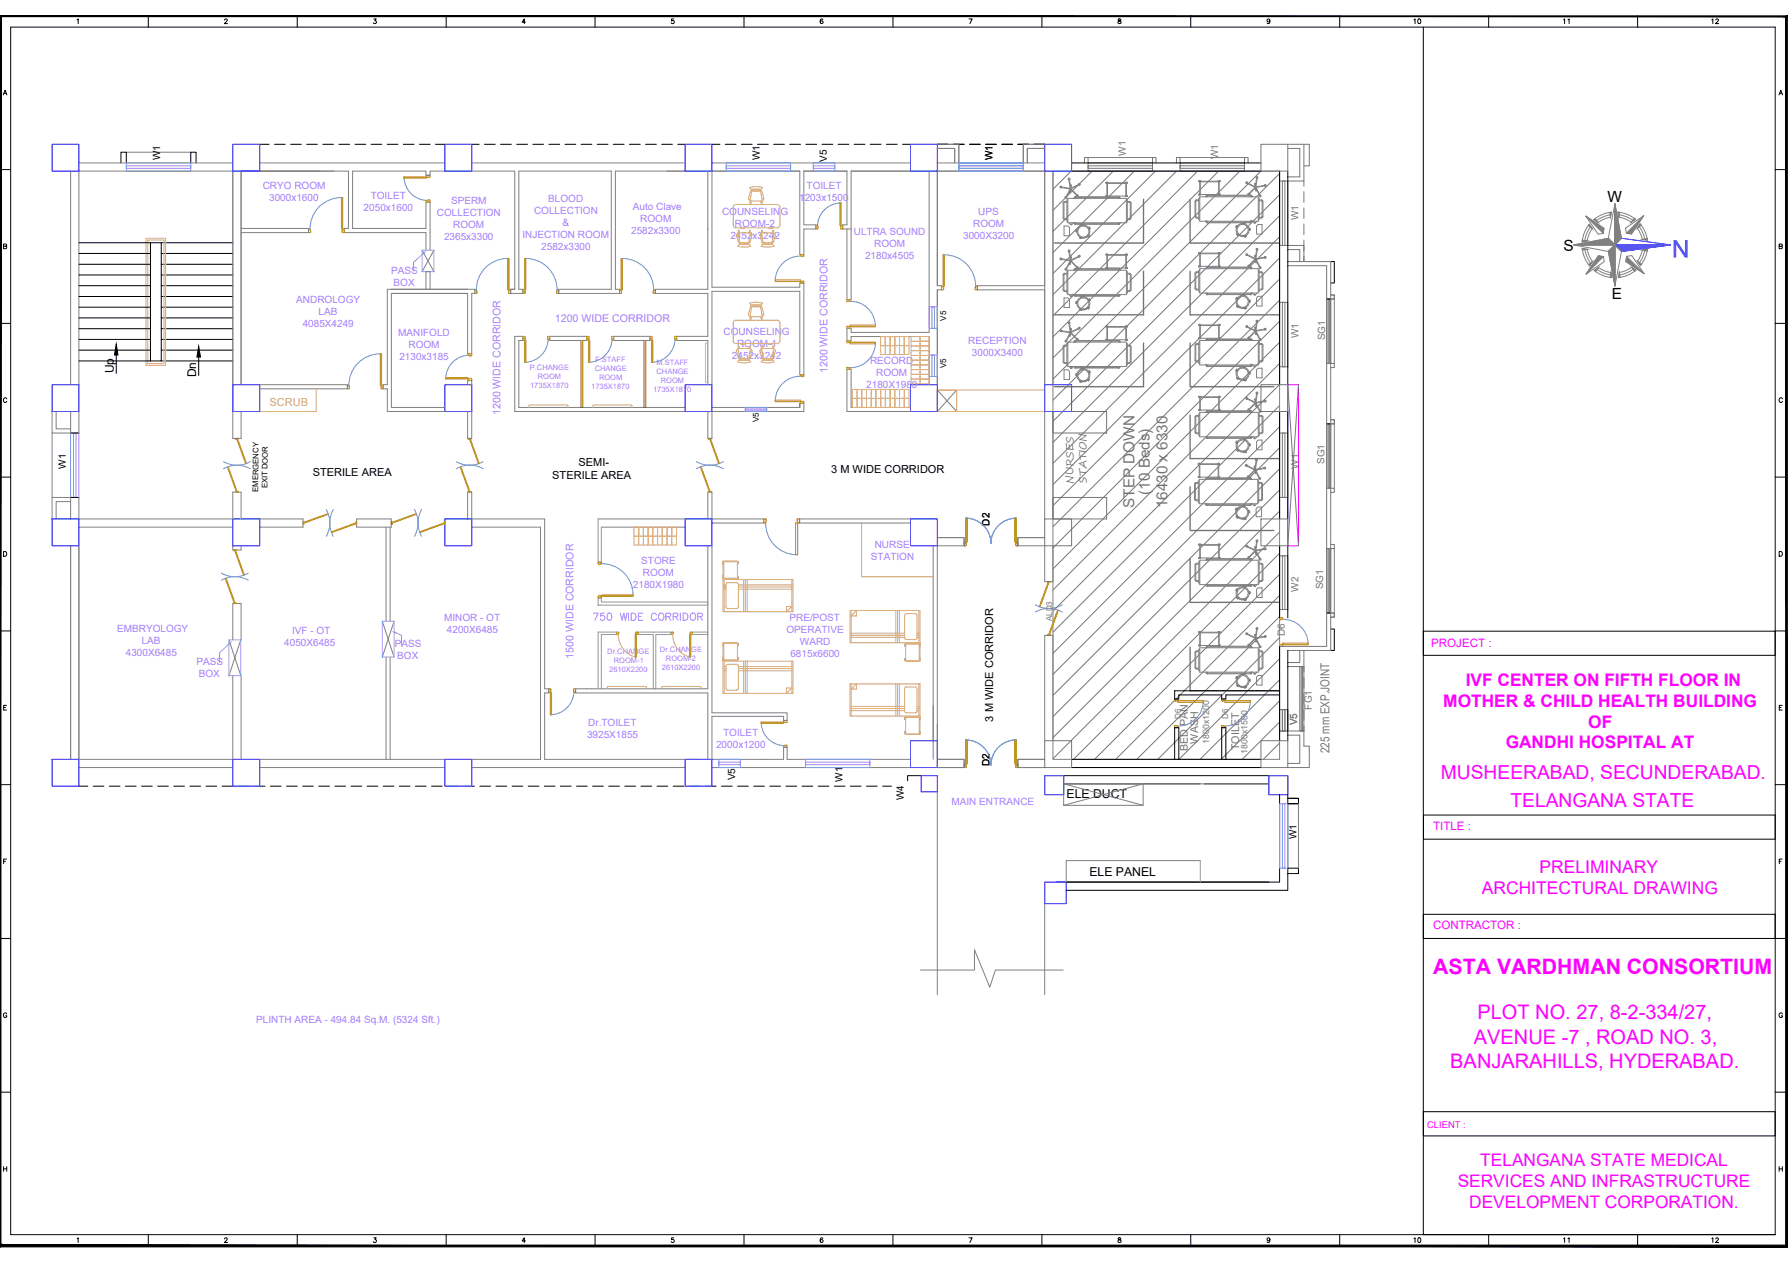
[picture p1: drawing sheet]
<svg xmlns="http://www.w3.org/2000/svg" width="841mm" height="594mm" viewBox="0 0 841 594" stroke-linecap="round" stroke-linejoin="round" font-family="sans-serif">
<!-- layer: WALL -->
<g fill="none" stroke="#808080" stroke-width=".47">
<path d="M37 77h73M122 77h87M222 77h100M335 77h93M441 70h8v7M441 68h10v9M441 77h50M491 70h-8v7M491 68h-10v9M33 80v101M157 80h-47v126h3v-12M333 80v56h-25v2h25v20h-15v2h15v21"/>
<path d="M335 80v55h41v-2h2v43h-2v-39h-41v44M400 80h91v101v-45h-31v-2h31v-54h-50v54h2v2h-2v45M400 80h28M400 80v61h-2v-33M437 80v76h-37v-2h-2v6h2v-2h37v23M495 80h107v277h-107zM495 80v101M113 107h32v2h-32M200 118v-9h-38v-2h2v-27h-51v101M333 108h.1M400 108h-4v-2h2v-26h-20v26h6v2h-6v12h-2v-40h-87v56h2v2h-28v-2h25v-56h-44v56h2v2h-6v-2h2v-56h-40v2h-2v-2h-34v27h34v-12h2v23M200 136v-8h2v8"/>
<path d="M220 179h2v2h-2zM273 160h-14v-2h17v2h-2M303 160h-14v-2h17v2h-2M24 194v10h9v-10M26 194v8h7M37 181v-101h73v101M37 194v10M111 194h4M122 181h41v2h-41M209 192h-25v-54h36v28h2v-28h1v-2h-41v45h-2v2h2v11h40v12h-2v-12M322 192h-78v-32h2v-2h-4v36h80M335 192h41"/>
<path d="M376 192v-2v2M376 190h2v4h-43v12h-2v-12M428 192h-28v-18h-2v20h30M491 194v50M495 194v50M24 204v30M33 236h-7v8M37 234v10h73v-13h3v13M24 244v-10h9v10M33 257v100M37 257v100h73v-39M37 248h73"/>
<path d="M110 257v2h3v-2M122 244h21v4h-21zM168 244h16v4h-16zM182 248v44M184 248v44M220 244v-13h2v13h34v80h2v2h-2v31h66M222 248h32v109h-32M281 244h41M283 248h39M333 244v-13h2v13h24v2h-24M333 257v67h-62v2h62v31M335 257v78h35v4h-1v-2h-34v20h34v-5h1v5h58"/>
<path d="M428 244h-52v2h52M439 257v100M441 253h13v4h-13v104h13v-4h-13M491 253h-12v4h12v17h4v-17M110 301v-17h3v17M113 318v39M182 309v48M184 309v48M122 357h87M324 357h4M491 348v-49h4v49M491 357h-12v4h12"/>
<path d="M37 361h73M122 361h87M222 361h100M335 361h93M441 372v96M500 369h97M491 415v53M565 405h-63v10M433 456h25v-9l8 17 2-8h32"/>
</g>
<!-- layer: D.F -->
<g fill="none" stroke="#767676" stroke-width=".47">
<path d="M510 77v-3h2v3M512 78h30v1h-30zM512 77h30v3h-30zM542 77v-3h2v3M553 77v-3h2v3M555 78h30v1h-30zM555 77h30v3h-30zM585 77v-3h2v3M593 68h13v12h-13zM606 70h5v13h-5M606 68h10v10h-3M613 68v20"/>
<path d="M504 80l-9 9M514 80l-19 19M524 80l-29 29M534 80l-39 39M538 94v20M543 80l-48 49M553 80l-58 59M560 94v20v1l1-1v1v-1l1 1v-1l1 1v-1v1l1-1v1l1-1v1v-1l1 1v-1l1 1v-1v1l1-1v1l1-1v1v-1l1 1v-1l1 1v-1v1l1-1v1l1-1v1l1-1v1v-1l1 1v-1l1 1v-1v1l1-1v1l1-1v1v-1l1 1v-1l1 1v-1v1l1-1v1l1-1v1v-1l1 1v-1l1 1v-1v1l1-1v1l1-1v1v-1l1 1v-1l1 1v-1v1l1-1v1l1-1v1v-1l1 1v-1l1 1v-1l1 1v-1v1l1-1v1l1-1v1v-1l1 1v-1l1 1v-1v1l1-1v1l4-1M563 80l-68 69M573 80l-78 78M583 80l-88 88M593 80l-98 98"/>
<path d="M602 85h4v30h-4zM602 82l-107 106M602 92l-107 106M603 85h1v30h-1zM606 85h7M613 90v5M613 98v5M496 114h42M560 114h.1M602 101l-107 107M602 111l-107 107M606 117h5v6"/>
<path d="M606 115h7M613 105v5M613 113v10M538 127v21M560 127v19a1 1 0 0 0 0 2 1 1 0 0 0 1 0h41M602 121l-107 107M602 131l-107 107M606 125h18v179h-22M606 123h20v183h-20M626 139h2v2h-2M496 148h42M560 148h.1"/>
<path d="M602 142h4v31h-4zM602 141l-107 107M602 151l-107 107M603 142h1v31h-1zM624 141h2v30h-2zM625 141v30zM538 161v21M560 161v21M602 161l-107 107M602 171l-107 107M626 171h2v2h-2M495 194h26v10h-26z"/>
<path d="M496 182h42M560 195v19a1 1 0 0 0 0 2 1 1 0 0 0 1 0h41M560 182h39M593 181h13v13h-13zM602 181l-107 106M602 191l-107 106M606 181l5 76M611 181l-5 76M624 199h2v31h-2zM625 199v31zM626 197h2v2h-2M560 216h.1"/>
<path d="M602 204h4v30h-4zM602 201l-107 106M602 211l-107 106M603 204h1v30h-1zM495 234h26v10h-26zM560 229v21M602 221l-107 106M602 230l-107 107M626 230h2v2h-2M491 244h13v13h-13zM560 250h39M593 244h13v13h-13z"/>
<path d="M602 240l-107 107M602 250l-107 107M624 258h2v30h-2zM625 258v30zM626 256h2v2h-2M560 263v19a1 1 0 0 0 0 1 1 1 0 0 0 1 0h41M602 261h4v26h-4zM602 260l-97 97M602 270l-87 87M603 261h1v26h-1zM560 283v1M602 280l-77 77"/>
<path d="M602 290l-67 67M602 300l-57 57M626 288h2v2h-2M560 304v20v1h1h1h1h1h1h1h1h1h1h1h1h1h1h1h1h1h1h1h1h1h1h1h1h1h1h1h1h1h1h1h1h1h1h1h1h1h1h1h4M602 310l-47 47M602 320l-38 37M606 314h7M611 314h2v30h-2zM611 306v6h-5M612 314h1v30h-1zM613 306v10M613 319v5"/>
<path d="M560 325h.1M602 334h4v10h-4zM602 330l-28 27M602 340l-18 17M603 334h1v10h-1zM613 326v5M613 334v5M491 348h13v13h-13zM593 348h13v13h-13zM602 350l-8 7M606 346h5v13h-5M606 344h7"/>
<path d="M613 341v10h3v10h-10M491 365h9v9h-9zM597 365h9v9h-9z"/>
</g>
<!-- layer: DOOR -->
<g fill="none" stroke="#b88a00" stroke-width=".47">
<path d="M161 93v15zM190 83h11v1h-11zM201 94h1v1h-1zM201 82h1v1h-1zM202 83h.1M395 95h1v11h-1zM145 108h1v1h-1zM161 109h.1M161 108h1v1h-1zM385 107l-1 1v-2l1 1M385 107h.1M395 107h.1"/>
<path d="M396 106v2h-1zM444 120v15zM224 138h-1v-2h1v2M224 138h.1M239 122v14zM239 138h.1M239 136h1v2h-1zM246 136h1v2h-1zM247 122v14zM247 138h.1M262 138h.1M262 136h1v2h-1z"/>
<path d="M291 136h1v2h-1zM292 122h1v14h-1zM292 138h.1M307 138h.1M307 136h1v2h-1zM365 132h12h-12zM378 120h-1h1M378 132h-1v1h1v-1M443 135h1v1h-1zM444 136h.1M459 135h1v1h-1zM246 158h1v2h-1z"/>
<path d="M247 160v10zM247 158h.1M258 158h.1M258 158h1v2h-1zM276 158h1v2h-1zM277 160v10zM277 158h.1M288 158h.1M288 158h1v2h-1zM306 158h1l-1 2zM306 160h1v10h-1zM307 158h.1"/>
<path d="M317 158h.1M317 158h1v2zM398 142v-1h2v1h-1M398 154h.1M399 154h1h-2M400 153h12v1h-12zM179 166v15zM210 178h10h-10zM220 166h2v1h-2zM220 178h2v1h-2zM222 167h.1M222 178h.1"/>
<path d="M378 177h.1M378 177v-1h-1v1h1M398 161v-1h2v1h-1M398 161h.1M399 173h1v1h-2v-1M400 161h12v1h-12zM163 181h1v2h-1zM164 183h.1M179 183h.1M179 181h1v2h-1zM365 188h12v1h-12zM378 189h-1v1h1v-1"/>
<path d="M107 220l4 11-4-11M111 206l1 1zM112 209l3 7M113 209h-1M116 218l-4-12 4 12M217 220l4 11-5-11M220 206l2 1zM222 209l2 7M225 216h-1M225 218l-4-12 4 12M330 220l4 11-5-11M333 206l2 1z"/>
<path d="M335 209l2 7M338 216h-1M338 218l-4-12 4 12M108 222l2 7M108 222h.1M111 229h-1M111 231h1zM217 222l3 7M218 222h-1M220 229h.1M220 231h2zM330 222l3 7"/>
<path d="M331 222h-1M333 229h.1M333 231h2zM110 259h1zM143 245v2zM152 242v1M152 243l-7 2M154 242l-11 4 11-4M156 250l11-4-11 5M158 249v1M165 247h.1M167 245l1 2z"/>
<path d="M184 245v2zM194 242v1M194 243l-7 2M196 242l-12 4 12-4M197 250l12-4-12 5M207 247h.1M207 247l-7 2M209 245v2zM360 244h.1M360 244h-1v2h1v-2M374 246h1v15h-1zM375 244h.1"/>
<path d="M375 244h1v2h-1v-2M454 255v2zM454 244h1v11h-1zM477 244h1v11h-1zM478 256h.1M478 255h1v2l-1-1zM106 272l4 12-4-12M107 274l2 7M107 274h.1M111 261l3 7M112 261h-1M114 268h.1"/>
<path d="M115 270l-4-11 4 12M281 264h2v1h-1zM282 265h.1M283 280h15h-15zM492 276h1M492 276l-2 7M493 274h1zM110 284h1zM281 280h2v1h-2zM282 280h.1M290 297h1v1h-1zM299 298v11z"/>
<path d="M299 298l1-1v1h-1M316 297h1l-1 1zM324 298h1v11h-1zM325 297h1v1h-1zM489 285l4-11-4 12M490 283h.1M493 298l1 1zM497 289h.1M497 289l-3 7M497 287l-3 12 4-12M602 291h.1M602 291h1h-1"/>
<path d="M602 303h.1M602 303h1v1h-1zM603 303h12h-12zM258 324h1v2h-1zM259 326v10zM270 324h.1M270 324h1v2h-1zM358 340h11h-11zM369 339h1v1h-1zM553 330v-1h1v1h-1M553 330h.1M554 330h12h-12z"/>
<path d="M575 330h.1M575 330v-1h1v1h-1M576 330h12h-12zM369 351h1v1h-1zM370 351h.1M454 359v2zM454 348h1v11h-1zM477 348h1v11h-1zM478 359h1v2h-1zM553 342h.1M553 341h.1M553 341l1 1h-1"/>
<path d="M575 341h.1M575 341l1 1h-1M478 361h.1"/>
</g>
<g fill="none" stroke="#5ca1b8" stroke-width=".47">
<path d="M161 93a15 15 0 0 0-15 15M190 83a11 11 0 0 0 11 11M396 95a11 11 0 0 0-12 12M444 120a15 15 0 0 1 15 15M239 122a15 15 0 0 0-15 15M247 122a15 15 0 0 1 15 15M293 122a15 15 0 0 1 14 15M377 120a12 12 0 0 0-12 12M258 159a11 11 0 0 1-11 11M288 159a11 11 0 0 1-11 11M318 159a11 11 0 0 1-12 11M400 142a12 12 0 0 1 12 11"/>
<path d="M179 166a15 15 0 0 0-15 16M221 167a11 11 0 0 0-11 11M377 177a12 12 0 0 0-12 11M412 162a12 12 0 0 1-12 11M105 217a13 13 0 0 0 13 0M215 217a13 13 0 0 0 12 0M328 217a13 13 0 0 0 12 0M105 221a13 13 0 0 1 13 0M153 240a13 13 0 0 1 0 12M157 240a13 13 0 0 0 0 12M195 240a13 13 0 0 1 0 12M198 240a13 13 0 0 0 0 12"/>
<path d="M215 220a13 13 0 0 1 12 0M328 220a13 13 0 0 1 12 0M360 246a15 15 0 0 0 14 15M454 244a12 12 0 0 1 12 12 12 12 0 0 1 12-12M104 270a13 13 0 0 0 13 0M104 273a13 13 0 0 1 13 0M282 265a15 15 0 0 1 16 15M487 288a13 13 0 0 1 13 0M487 284a13 13 0 0 0 13 0M603 291a12 12 0 0 1 12 12M270 325a11 11 0 0 1-11 11M358 340a11 11 0 0 0 11 11"/>
<path d="M566 330a12 12 0 0 1-12 11M588 330a12 12 0 0 1-12 11M454 348a12 12 0 0 1 12 12 12 12 0 0 1 12-12"/>
</g>
<!-- layer: TITLE -->
<g fill="none" stroke="#808080" stroke-width=".47">
<path d="M760 96v19v-19M761 100l4 1 4 2-2 2-6-3zM740 115h20l-3 3 3-3zM745 117l1 4 2 3M746 102l8 5v3h-2zM748 105l-3 4-1 5 3-1 2-6-1-1M748 107l-2 3-1 3M756 112l4 3-4-3M756 112l-16 3 17 3 3 17 3-17M757 101l-3 1-3 2M757 102l1-2-4 1-4 2M758 102l-6 3-2-2"/>
<path d="M762 101l3 1 3 2M763 112l-3-16-4 16M763 112l-3 3v20v-20l3 3-3-3zM765 107l8-6-6 9h-2zM771 107l3 6M771 105l3 3 1 5M772 105l-2 2 2 6h3M774 117l-3 7M775 117l-2 1-3 5M775 117l-1 5-2 3-2-2M748 125l1-2-2-6h-3l1 4 3 4M750 127l4 3 4 1v-3"/>
<path d="M751 127l3 1 4 1M752 120l2 1 1 2-9 6zM752 126l6 2M752 126l-2 1M762 128l5-2 2 1-3 2-5 2zM765 121l2-1 6 9-8-6zM768 127l-3 1-3 1"/>
</g>
<g fill="#808080" stroke="#808080" stroke-width=".47">
<path d="M760 96l3 16-3 3z"/>
<path d="M757 118l3-3v20z"/>
<path d="M767 126l2 1v1z"/>
<path d="M765 121l8 8-8-6z"/>
<path d="M770 123l2 1v1z"/>
<path d="M762 128v2l-1 1z"/>
<path d="M758 128v3l-1-1z"/>
<path d="M747 124l2-1-1 2z"/>
<path d="M750 127l2-1-1 2z"/>
<path d="M752 120l2 1-8 8z"/>
<path d="M740 115l16-3 4 3z"/>
<path d="M744 117h3l-3 1z"/>
<path d="M744 113h3l-3 1z"/>
<path d="M773 101l-6 9h-2z"/>
<path d="M769 103l-2 2z"/>
<path d="M772 105v1l-2 1z"/>
<path d="M761 100h1l-1 2z"/>
<path d="M746 102l8 5v3z"/>
<path d="M757 100h1l-1 2z"/>
<path d="M748 106l1 1-2-1z"/>
<path d="M750 103l2 2z"/>
<path d="M772 113l3-1v1z"/>
<path d="M773 118l2-1v1z"/>
</g>
<path d="M763 112l23 3-23 3" fill="none" stroke="#00f" stroke-width=".47"/>
<path d="M760 115h26l-23 3z" fill="#00f" stroke="#00f" stroke-width=".47"/>
<!-- layer: Staircase -->
<path d="M441 183l9 11M450 183l-9 11" fill="none" stroke="#808080" stroke-width=".47"/>
<!-- layer: FUR -->
<path d="M441 183h9v11h-9zM441 183h50v11h-50z" fill="none" stroke="#ff9f7f" stroke-width=".47"/>
<!-- layer: Bed -->
<g fill="none" stroke="#808080" stroke-width=".47">
<path d="M499 88h.1M499 88l4 1-2 4M500 96v7h2M501 93h.1M501 92v1h1M502 95h-2M502 94v10M502 93h28v12h-28zM503 84v5l-4-1M503 84h.1M503 84l1 4M503 85v-1v1"/>
<path d="M503 90h.1M503 90l-2 3M503 91h.1M504 89l3 3M504 87h.1M504 87l-1 3M504 87l-1 4M505 93h.1M505 93h1M506 92l-1 1M506 93h.1M506 93h20z"/>
<path d="M507 92h-1M507 92h.1M507 87h1h-1M508 87l-4 2M508 87h.1M508 87l-4 2 3 3M520 92h1M520 86h1M520 92h1zM520 86h1h-1M521 86h9v6h-9zM521 86h.1"/>
<path d="M526 93h1M526 92l1 1M526 93h.1M527 93h.1M529 86h1M529 92h1M529 86h.1M530 92v-6h-9v6M530 86h.1M530 92h.1M530 94v10M530 95h2"/>
<path d="M532 96v7h-2M564 85h1M564 85h.1M564 92h1M564 94l-2 1v7h2M564 94h-2v8h1l1 1M564 91h.1M564 85h9v6h-9zM564 91v1M564 93v10M564 93h28v11h-28zM565 91v-5h8v5"/>
<path d="M565 91l-1 1M565 85h.1M567 93h.1M568 92l-1 1M568 92v1h-1M568 92h20M573 92h1M573 85h1M573 85h.1M573 91v1M573 91h1M573 91l1 1h-1"/>
<path d="M574 85h-1h1M586 86l4 2-3 3M586 86h.1M586 86l4 2M587 86h-1h1M587 91h.1M588 91l-1 1 1-1M588 93h.1M588 92v1M588 92l1 1M589 93h.1M590 86l1 4"/>
<path d="M590 86h.1M590 88l-3 3M590 87h.1M591 90h.1M591 89l2 3M591 89v1M591 84v-1v1M591 83h.1M591 83v4M591 83v5l4-1M592 93v10M592 94l2 1v7h-2"/>
<path d="M592 94h2v1v7l-2 1M593 92h.1M593 92v1l-1-1M595 87h1h-1M595 87l-4 1 2 4M595 87h.1M500 106h2l1 1v4h-3zM503 118v4h-4M503 118h.1M503 105l1 1 1-1M503 118l1 4M505 105h.1"/>
<path d="M505 105l1 1v-1M506 105h.1M506 105l20 1zM506 108v1M506 108h1M507 108l-1 1M508 112h1M508 106h1M509 105v1M509 105l-1 1M509 106h-1M512 111l-2 1h-2"/>
<path d="M512 107v1M512 111h.1M512 107l1 1M512 107h.1M512 111v1M513 108h-1M520 120h1M520 120h1h-1M521 120h9v6h-9zM521 120h.1M527 105h.1M527 105h-1v1l1-1"/>
<path d="M529 120h1M529 120h.1M530 120h.1M564 119h1M564 119h.1M564 119h9v6h-9zM565 119h.1M567 104h1v1zM567 104h.1M568 105h20M573 119h1M573 119h.1"/>
<path d="M574 119h-1M582 110v1M582 110l1 1M582 106l-1 1M582 106v1M582 106h.1M582 110l2 1h2M583 111h-1M585 105h1M585 111l1 1M586 111h.1M586 111h-1"/>
<path d="M586 111v1M586 120l4 2-3 3M586 120h.1M586 120l4 2M587 120h-1h1M588 107v1M588 107h.1M588 108h.1M588 104h.1M588 104v1M589 104l-1 1M589 104h.1"/>
<path d="M589 104l1 1 1-1M591 118v-1v1M591 106h1h2v4h-3zM591 117h.1M591 117v4M591 117v5l4-1M499 122h.1M499 122l4 1-2 4M500 129v7l1 1M500 129v7l2 1M501 137h1M501 127h.1"/>
<path d="M501 126v1l1-1M502 129h-2M502 128v10M502 127h28v12h-28zM503 139l1 1 1-1M503 124h.1M503 124l-2 3M504 123l3 3M504 121h.1M504 121l-1 3M505 127h.1M505 139h.1"/>
<path d="M505 127l1-1v1M505 139h1M506 127h.1M506 139h.1M506 126l20 1zM506 139h20zM507 126h.1M507 125v1h-1M507 121l1-1-1 1M508 121l-4 2 3 3M508 121h.1M508 121l-4 1"/>
<path d="M508 139l1 1M509 139v1M509 139h-1M509 140h-1M520 126h1M520 126h1zM527 127l-1-1v1h1M527 127h.1M527 139h.1M527 139h-1h1M529 126h1M530 126v-6h-9v6"/>
<path d="M530 126h.1M530 128v10M530 129h2M530 137h1M532 129v7l-2 1M532 129v7l-1 1M564 125h1M564 128l-2 1v7h2M564 128h-2v8h1h1M564 125h.1M564 127v10M564 126h28v12h-28z"/>
<path d="M565 125v-6h8v6M565 125h-1M567 138h1v1zM567 126h.1M567 138h.1M568 126h-1M568 126h20M568 139h20M573 125h1M573 125h.1M573 125h1h-1M582 140l-1 1"/>
<path d="M582 140v1M582 140h.1M585 139h1M587 125h.1M588 125h-1h1M588 126h.1M588 138h.1M588 138v1M588 126h1M589 126h.1M589 138l-1 1M589 138h.1"/>
<path d="M589 138l1 1 1-1M590 120l1 4M590 120h.1M590 122l-3 3M591 123v1M591 123l2 3M591 124h.1M591 123h.1M592 139h2v5h-3v-4zM592 127v10M592 128l2 1v7h-2M592 128h2v1v7h-2"/>
<path d="M593 126h.1M593 125v1h-1M595 121h1h-1M595 121l-4 1 2 4M595 121h.1M499 156h.1M499 156l4 1-2 3M500 140h2l1 1v4h-3zM503 152v4h-4M503 152h.1M503 152l1 3M503 152v-1v1"/>
<path d="M503 158h.1M503 157l-2 3M504 157l3 3M504 155h.1M504 155l-1 3M506 142v1M507 142l-1 1M507 159v1l-1-1M507 160h.1M507 154h1l-1 1M508 154l-4 2M508 154h.1"/>
<path d="M508 154l-4 2 3 4M508 146h1M508 145l1 1M512 145h.1M512 145h-2l-2 1M512 141v1M512 144v1M512 141h1M512 141h.1M513 141l-1 1M520 153h1M520 160h1z"/>
<path d="M520 160h1M520 153l1 1h-1M521 154h9v6h-9zM521 153v1M529 153h1M529 160h1M529 153v1M530 160v-6h-9v6M530 154h.1M530 160h.1M530 153v1M564 153h1"/>
<path d="M564 153h.1M564 159h1zM564 159h.1M564 153h9v6h-9zM565 159v-6h8v6M565 153h.1M568 159l-1 1M568 159v1h-1M568 159h20M573 159h1M573 153h1M573 153h.1"/>
<path d="M573 159h.1M573 159h1h-1M574 153h-1h1M582 144v1M582 144h1M582 144l2 1h2M583 144l-1 1M585 145h1M586 145h.1M586 145h-1M586 154l4 2-3 3M586 154h.1"/>
<path d="M586 154l4 1M587 154l-1-1 1 1M587 159h.1M588 141v1M588 159h-1h1M588 141h.1M588 142h.1M588 159v1M588 159l1 1M590 154l1 3M590 154h.1M590 156l-3 3"/>
<path d="M591 157h.1M591 157l2 3M591 151v1M591 151h.1M591 151v4M591 151v5l4-1-4 1 2 4M593 160h.1M593 159v1l-1-1M595 155h1h-1M500 174h2l1 1v3h-3zM501 160h.1M501 160v1l1-1"/>
<path d="M502 163h-2v7l2 1M502 162l-2 1v7v1h2M502 162v10M502 161h28v11h-28zM503 172l1 1 1-1M505 161h1M505 161h.1M505 172h.1M505 172l1 1v-1M506 160l-1 1M506 160v1M506 172h.1"/>
<path d="M506 160h.1M506 160h20zM506 173h20zM506 176v1M506 176h1M507 176l-1 1M508 179l1 1M508 179h1M508 173h1M509 173h.1M509 173h-1M509 173l-1 1"/>
<path d="M512 178l-2 1h-2M512 175h.1M512 178v1M512 174l1 1M512 174v1M513 175h-1M526 161h1M526 160h1M526 160v1M527 160v1M527 172v1M527 172h-1v1h1"/>
<path d="M527 172h.1M530 162v10M530 163h2v7l-2 1M530 162l2 1v7v1h-2M564 162h-2v7l2 1M564 162h-2v7l1 1h1M564 161v10M564 160h28v12h-28zM567 160h.1M567 172h1zM567 172h.1M568 172h20"/>
<path d="M582 178h.1M582 178h1M582 174h-1M582 174v1M582 174h.1M582 177l1 1M582 178l2 1 2-1M583 178h-1M585 173h1M585 172h1M585 179h1M586 178v1"/>
<path d="M586 178l-1 1M586 179h.1M588 175v1M588 175h.1M588 176h.1M588 160h.1M588 172h.1M589 172h-1M589 160h.1M589 172h.1M589 172l1 1 1-1M591 174l1-1h2v5h-3z"/>
<path d="M592 161v10M592 162h2v7l-2 1M592 162h2v8h-2M564 186h1M564 187h.1M564 193h1M564 196h-2v7l2 1M564 195l-2 1v7l1 1h1M564 186v1M564 193h.1M564 187h9v6h-9zM564 195v10"/>
<path d="M564 194h28v11h-28zM565 193v-6h8v6M565 193h-1M565 186v1M567 194h.1M568 193l-1 1M568 193v1h-1M568 193h20M573 193h1M573 186h1M573 186v1M573 193h.1"/>
<path d="M574 187h-1M574 193h-1M574 186l-1 1M586 187l4 2-3 4M586 187h.1M586 187l4 2M587 187h-1l1 1M587 193h.1M588 192l-1 1h1M588 194h.1M588 193v1M588 193l1 1"/>
<path d="M589 194h.1M590 188l1 3M590 188h.1M590 190l-3 3M591 191h.1M591 190l2 4M591 185v-1v1M591 185h.1M591 185v4M591 185v4h4M592 195v10M592 196h2v7l-2 1"/>
<path d="M592 195h2v1v8h-2M593 194h.1M593 193v1l-1-1M595 189h1h-1M595 189l-4 1 2 4M595 189h.1M564 218h1M564 218h.1M564 218h9v6h-9zM565 218h.1M567 205v1M568 206h.1"/>
<path d="M568 205l-1 1h1M568 206h20M573 218h1M573 218h.1M582 212h.1M582 212h1M582 207l-1 1M582 207v1M582 211l1 1M582 208h.1M582 212h2h2M583 212h-1"/>
<path d="M585 207h1M585 206h1M585 213h1M586 212h.1M586 212l-1 1M586 212v1M586 219l4 2M586 219h.1M586 219l4 2-3 3M586 213h.1M587 219h-1h1M588 209v1"/>
<path d="M588 209h.1M588 210h.1M588 205v1M588 206h1M588 206h.1M589 206h-1M589 205v1M589 205l1 1M590 219l1 4zM590 206h1M590 219h.1M590 220h.1"/>
<path d="M591 217v-1v1M591 217l-1 3M591 216h.1M591 216v5l4-1-4 1 2 4M591 205v1M592 207h2v5h-3v-4zM563 235h1M563 236h1M564 225h1M564 224h.1M564 227l-2 1 1 7M564 227h-2v1v7h1"/>
<path d="M564 224v1M564 226v10M564 225h28v12h-28zM564 224v-6h9v6M565 224l-1 1M567 237h1v1M567 225h.1M567 237h.1M567 237l1 1M567 225h1h-1zM568 237h.1M568 237v1"/>
<path d="M568 237h20M568 238h20M573 225h1M573 224v1M574 224l-1 1M581 240h.1M582 239l-1 1M582 239h.1M584 238h1M585 238h.1M587 224h.1M587 224v1v-1"/>
<path d="M588 225h-20h20M588 225h.1M588 237v1M588 237h.1M588 225h1M589 237l-1 1M589 225h.1M589 237h.1M589 237l1 1M590 221l-3 3M591 223h.1M591 222l1 3"/>
<path d="M591 222h-1M591 239h1h1v4h-2zM591 237l-1 1M592 226v10M592 235h1M592 227h1M592 236h1M592 225h.1M592 225h1h-1M593 225h-1M593 225h.1M593 227v8"/>
<path d="M593 227l1 1v7h-1M594 220h1h-1M595 220h.1M564 256h1M564 256h.1M564 256h9v6h-9zM565 256h.1M573 256h1M573 256h.1M574 256h-1h1M581 243l1 1M582 243h.1"/>
<path d="M582 243l1 1h3M585 244h1zM586 244h-1M586 257h.1M586 257l4 2M586 257l4 2-2 3M587 257h-1h1M587 240v1M588 240v1M588 240h-1M588 241h-1M590 257l1 4"/>
<path d="M590 257h.1M590 259l-2 3M590 258h.1M591 260l2 3M591 255v-1v1M591 255v3M591 254h.1M591 254v5l4-1M595 258h1h-1M595 258l-4 1 2 4M595 258h.1M563 274h1"/>
<path d="M564 263h1M564 262h.1M564 265l-2 1v7h2M564 265h-1l-1 1v7h1M564 262v1M564 264v10M564 263h28v12h-28zM565 262v-6h8v6M565 262l-1 1M567 275h1v1zM567 263h.1M567 275h.1"/>
<path d="M567 263h1h-1zM568 263h20zM568 276h20M573 263h1M573 262v1M573 262h1zM574 262l-1 1M582 277l-1 1M582 277v1M582 277h.1M585 276h1M587 262h.1"/>
<path d="M588 278v1M588 262l-1 1 1-1M588 279h.1M588 279v-1v1M588 263h.1M588 275h.1M588 263h1M588 275v1M589 275l-1 1M589 263h.1M589 275h.1M589 275l1 1 1-1"/>
<path d="M591 261h.1M591 260h.1M592 276h2v5h-3v-4zM592 264v10M592 265l2 1v7h-2M592 265h2v1v7h-1M592 274h1M593 263h.1M593 263h-1M564 297h1M564 298h.1M564 297v1"/>
<path d="M564 297h9v7h-9zM565 297h.1M573 297h1M573 297h.1M574 297l-1 1h1M582 281v1M582 281h1M582 281l2 1h2M583 281l-1 1M586 282h.1M586 282h-1M586 298l4 2"/>
<path d="M586 298h.1M586 298l4 2-3 3M587 298h-1h1M590 298h.1M590 298l1 4M590 299h.1M591 296v-1v1M591 296v3M591 296h.1M591 296v4l4-1M595 299h1l-1 1M595 299l-4 1 2 4"/>
<path d="M595 299h.1M563 314h1M563 315h1M564 304h1M564 303h.1M564 307h-2l1 7M564 306h-1l-1 1v7l1 1M564 303v1M564 305v10M564 305h28v11h-28zM565 304v-6h8v6M565 304h-1"/>
<path d="M567 316h1v1zM567 305h.1M567 316h.1M567 304h1v1h-1zM568 304h20zM568 317h20M573 304h1M573 304h.1M573 303h1zM574 303l-1 1M582 318l-1 1M582 318v1"/>
<path d="M582 318h.1M585 317h1M587 303v1M587 303h.1M588 303h-1M588 320h.1M588 303l-1 1 1-1M588 319v1M588 305h.1M588 316h.1M588 305v-1l1 1M588 316v1"/>
<path d="M589 316l-1 1M589 305h.1M589 316h.1M589 316l1 1 1-1M590 300l-2 4M591 302h.1M591 301l2 3M591 318h1h2v4h-3zM592 305v10M592 307h2l-1 7M592 306h2v1v7l-1 1M592 314h1"/>
<path d="M592 315h1M593 304h.1M593 304v1l-1-1M582 322v1M582 322l1 1M582 322l2 1h2M582 322h.1M583 323h-1M585 323h1zM586 323h.1M586 323h-1M586 323v1"/>
<circle cx="504" cy="105" r=".1"/>
<circle cx="510" cy="109" r="3"/>
<circle cx="510" cy="109" r="2.6"/>
<circle cx="585" cy="108" r="2.6"/>
<circle cx="585" cy="108" r="3"/>
<circle cx="590" cy="105" r=".1"/>
<circle cx="504" cy="139" r=".1"/>
<circle cx="590" cy="139" r=".1"/>
<circle cx="510" cy="143" r="3"/>
<circle cx="510" cy="143" r="2.6"/>
<circle cx="585" cy="142" r="2.6"/>
<circle cx="585" cy="142" r="3"/>
<circle cx="504" cy="173" r=".1"/>
<circle cx="510" cy="177" r="3"/>
<circle cx="510" cy="177" r="2.6"/>
<circle cx="585" cy="176" r="2.6"/>
<circle cx="585" cy="176" r="3"/>
<circle cx="590" cy="172" r=".1"/>
<circle cx="585" cy="210" r="2.6"/>
<circle cx="585" cy="210" r="3"/>
<circle cx="590" cy="206" r=".1"/>
<circle cx="590" cy="238" r=".1"/>
<circle cx="584" cy="241" r="2.6"/>
<circle cx="584" cy="241" r="3"/>
<circle cx="585" cy="279" r="2.6"/>
<circle cx="585" cy="279" r="3"/>
<circle cx="590" cy="276" r=".1"/>
<circle cx="590" cy="317" r=".1"/>
<circle cx="585" cy="320" r="2.6"/>
<circle cx="585" cy="320" r="3"/>
</g>
<!-- layer: D.F -->
<g fill="none" stroke="#000" stroke-width=".47">
<path d="M504 77h89M504 80h89M602 80v101M606 80v101M626 123h2v10h-2M624 141h2M602 194v50M606 194v50M624 199h2M602 257v34M606 257v34M624 288h2"/>
<path d="M626 296h2v10h-2M602 304v44M606 306v42M602 325h-49v4h1v-2h21v2h2v-2h25M504 357h89M553 357v-15h1v15M575 357v-15h2v15M500 369h65M500 365h97M504 361h89M566 369h31M606 376h5v2h-5"/>
<path d="M497 415h100"/>
</g>
<!-- layer: WIN -->
<g fill="#7fbfff" stroke="#7fbfff" stroke-width=".47">
<path d="M185 297l1 1z"/>
<path d="M108 303l1-1z"/>
<path d="M199 119h1z"/>
</g>
<path d="M199 118h5v10h-5zM199 119l-4 4v5M180 292h5v17h-5zM186 298l3 1v4M108 301h5v17h-5zM108 303l-5 4v5" fill="none" stroke="#7fbfff" stroke-width=".47"/>
<path d="M199 118l5 10M204 118l-5 10M180 292l5 17M185 292l-5 17M108 301l5 17M113 301l-5 17" fill="none" stroke="#808080" stroke-width=".47"/>
<!-- layer: furniture -->
<g fill="none" stroke="#dda56e" stroke-width=".47">
<path d="M345 97v9M353 94v1h6M353 95v1v-1M353 90h1l-1 4h-1v-1zM353 90h5M354 89v1l-1-1M354 89v1v-1M354 89h-1v-1h4h2l-1 1M354 89h4M355 89v1M356 89v1M357 89v1"/>
<path d="M358 90l1 3v1h-1zM358 89v1M359 94v2l-1-1M366 96l1 1v9l-1 1M366 96h-20l-1 1M345 106l1 1h20M347 110l1 4h-1zM347 110h.1M347 109v1M347 110h6M347 110v-2h1v2M348 114h5"/>
<path d="M348 115h4l1 1h-3h-3zM348 114v1M349 107h1M349 115v-1v1M350 114v1M351 114v1M351 114l1 1M352 114v1M352 110l1-2v2M353 109v1M353 110l1 1-1 3h-1zM358 110l1 4h-1z"/>
<path d="M358 110h.1M358 109v1M358 110h6M358 110v-2h1v2M359 114h5M359 115v-1v1M360 115v-1v1M361 114v1M362 114v1M362 107h1M362 114l1 1M363 114v1"/>
<path d="M363 114v1h-1M363 110l1-2v2M364 115v1h-1h-5l1-1h3M364 109v1M364 110l1 1-1 3h-1zM345 152v8M353 148v1h6M353 149v1v-1M353 144h1l-1 4h-1zM353 144h5M354 144h-1M354 143v1v-1"/>
<path d="M354 143l-1 1v-1l4-1 2 1-1 1M354 143l4 1M355 143v1M356 143v1M357 143v1M358 144l1 4h-1zM358 144h.1M359 148v2l-1-1M366 151l1 1v8l-1 2M366 151h-20l-1 1M429 159h.1M429 160h.1"/>
<path d="M429 158v1M429 158h.1M430 158h.1M430 158h1M431 158h.1M431 158h1M432 158h.1M433 158h.1M433 158h4v3h-4M433 159v1M433 158v23h4v-3h-4M333 161h-1v19h1"/>
<path d="M345 160l1 2h20M347 165l1 3h-1zM347 164v1M347 164v-1h1v1M348 168h5M348 169h.1M349 162h1M349 169h.1M350 169v1M351 169v1M351 169h.1M351 169h1"/>
<path d="M352 169h.1M352 164l1-1v2M352 169h-1M352 169l1 1-3 1-3-1 1-1h3M353 164h-6M353 165h1l-1 3h-1zM358 165l1 3h-1zM358 164h6v1M358 164v1M358 164v-1h1v1M359 168h5M359 169h.1"/>
<path d="M360 169h.1M361 169v1M362 169v1M362 162h1M362 169h.1M362 169h1M363 169h.1M363 169h-1M363 164l1-1v1M364 169v1l-1 1-5-1 1-1h3M364 165h1l-1 3h-1zM414 163h14v-5h-3v5"/>
<path d="M414 163v-5h2v5M414 167h1M414 163h.1M414 164h.1M414 165h.1M414 165v1M414 166h.1M415 167h.1M415 163h1M415 167h1M416 163v-5h3v5M416 167h1"/>
<path d="M416 166v1M416 163v3M417 167h.1M417 163h1M418 167h.1M419 166l-1 1M419 163v-5h2v5M419 167h.1M419 163v3M419 167h1M419 163h1M420 167h.1"/>
<path d="M421 166v1M421 163v-5h2v5M421 167h.1M421 163v3M422 167h.1M422 163h.1M423 166v1M423 163v-5h2v5M423 167h.1M423 163v3M424 167h.1M424 163h1"/>
<path d="M424 167h1M425 166v1M425 167h1M425 163v3M426 167h.1M426 163h1M427 167h.1M428 166l-1 1M428 163h.1M428 163v1M428 164h.1M428 165h.1"/>
<path d="M428 166h.1M429 160v1M429 162v1M429 165h.1M429 167h.1M429 169h.1M429 171v1M429 173v1M429 176h.1M429 178h.1M429 161h.1M429 162h.1"/>
<path d="M429 163v1M429 164h.1M429 166h.1M429 166v1M429 168h.1M429 168v1M429 170h.1M429 171h.1M429 172v1M429 173h.1M429 175h.1M429 177h.1"/>
<path d="M429 177v1M429 179h.1M429 180h.1M429 163h.1M429 167v1M429 169v1M429 172h.1M429 174h.1M429 178v1M429 161h4M429 163h4M429 165h4"/>
<path d="M429 167h4M429 169h4M429 172h4M429 174h4M429 176h4M429 178h4M433 161h4v2h-4M433 161v1M433 163h4v2h-4M433 164h.1M433 165h4v2h-4M433 166h.1"/>
<path d="M433 167h4v2h-4M433 168v1M433 169h4v3h-4M433 170v1M433 172h4v2h-4M433 172v1M433 174h4v2h-4M433 175h.1M433 176h4v2h-4M433 177h.1M433 179v1M149 183v11h-27"/>
<path d="M249 192v-1h18v1M279 192v-1h18v1M401 184h.1M401 184v1M401 185h.1M401 186h.1M401 186v1M401 187h.1M401 183v1M402 183h.1M402 187h.1M403 183h.1"/>
<path d="M403 187v5h-2v-5h27M403 187v5h2v-5M403 184v3M404 183l-1 1M404 183h.1M404 187h1M404 183h1M405 183h.1M405 187v5h3v-5M405 184v3M406 183l-1 1M406 183h.1"/>
<path d="M406 187h1M407 183h.1M407 183h1M408 187v5h2v-5M408 184v3M408 183v1M408 183h1M408 187h1M409 183h.1M409 183h1M410 187v5h2v-5M410 184v3"/>
<path d="M410 183v1M410 183h1M411 187h.1M411 183h.1M412 183h.1M412 187v5h2v-5M412 184v3M412 183v1M413 183h.1M413 187h.1M413 183h1M414 183h.1"/>
<path d="M414 187v5h2v-5M414 184v3M415 183l-1 1M415 183h.1M415 187h1M415 183h1M416 183h.1M416 187v5h3v-5M416 184v3M417 183l-1 1M417 183h.1M417 187h1"/>
<path d="M418 183h.1M418 183h1M419 187v5h2v-5M419 184v3M419 183v1M419 183h1M420 187h.1M420 183h.1M421 183h.1M421 187v5h2v-5M421 184v3M421 183v1"/>
<path d="M422 183h.1M422 187h.1M423 183h.1M423 187v5h2v-5M423 184v3M423 183v1M424 183h.1M424 187h1M424 183h1M425 183h.1M425 187v5h3v-5M425 184v3"/>
<path d="M426 183l-1 1M426 183h.1M426 187h1M427 183h.1M427 183h1M428 184h.1M428 184v1M428 185h.1M428 186h.1M428 187h.1M429 180v1M429 181h1"/>
<path d="M430 181h.1M430 181h1M431 181h.1M432 181h.1M432 181h1M298 252h20v-4h-2v4M298 252v-4h2v4M298 256h1M298 252h.1M298 253h.1M298 253v1M298 254h.1"/>
<path d="M298 254v1M298 255h.1M298 256h.1M299 256h.1M299 252h1M299 256h1M300 252v-4h3v4M300 256h1M300 256h.1M300 252v4M301 256h.1M301 252h1"/>
<path d="M302 256h.1M303 256h-1M303 252v-4h2v4M303 256h.1M303 252v4M303 256h1M303 252h1M304 256h.1M305 252v-4h2v4M305 256h.1M305 256h-1M305 252v4"/>
<path d="M306 256h.1M306 252h.1M307 252v-4h2v4M307 256h.1M307 252v4M308 256h.1M308 252h.1M308 256h1M309 256h.1M309 252v1M309 253h.1M309 254h.1"/>
<path d="M309 254v1M309 255h.1M309 255v1M309 256h1M309 253v1M310 256h.1M310 252h1M311 256h.1M312 252v-4h-3v4M312 256h-1M312 252v-4h2v4M312 256h.1"/>
<path d="M312 252v4M312 252h1M313 256h.1M314 256h-1M314 252v-4h2v4M314 256h.1M314 252v4M314 256h1M315 252h.1M315 256h.1M316 256h.1M316 252v4"/>
<path d="M317 256h.1M317 252h.1M317 256h1M318 256h.1M318 252v1M318 253h.1M318 254h.1M318 254v1M318 255h.1M318 255v1M405 246v25h34M340 264v1"/>
<path d="M340 271v1M340 272h.1M340 264h.1M340 271h.1M340 265h.1M340 264h7v8h-7zM340 273h33v15h-33zM341 273v15M341 275h.1M341 276h.1M341 277h.1M347 271h.1"/>
<path d="M347 265h.1M347 264h-7v8h7M347 264v1M347 271v1M347 275l-1-1h-4l-1 1 1 11h4l1-1M347 275v10M347 275h25M347 276h25M347 277h25M350 273v15M351 273v15M372 273v15"/>
<path d="M291 298a11 11 0 0 0 8 11M316 298a11 11 0 0 0 8 11M370 285h2l-2 3zM400 287h33v15h-33zM400 287v15M400 300h26M400 299h26M400 298h26M403 287v3h-3zM421 287v15M422 287v15M423 287v15"/>
<path d="M426 289v11M430 289h1v11l-1 1M431 289h-5h-1M431 300h1M431 299h1M431 298h1M432 287v15M340 303v1M340 309v1M340 310h.1M340 303h.1M340 309h.1"/>
<path d="M340 304h.1M340 302h7v9h-7zM340 311h33v15h-33zM341 311v15M341 314h.1M341 315h.1M341 316h.1M347 309h.1M347 304h.1M347 303h-7v7h7M347 303v1M347 309v1"/>
<path d="M347 313l-1-1h-4l-1 1 1 11v1h4l1-1M347 313v11M347 314h25M347 315h25M347 316h25M350 311v15M351 311v15M372 311v15M425 300l1 1h5M426 303v1M426 310v1M426 310h.1"/>
<path d="M426 303h7v8h-7zM426 304v-1h6v8h-6M433 303h.1M433 311h.1M433 304h.1M433 310h.1M433 303v1M433 310v1M286 324v-1h18v1M311 324v-1h19v1M370 324h2l-2 2zM400 322h33v15h-33z"/>
<path d="M400 324l3-2v2zM400 322v15M400 334h26M400 333h26M400 332h26M421 322v15M422 322v15M423 322v15M425 334l1 1h5M426 324v10M426 337v1M426 337h6v8h-6"/>
<path d="M426 338h.1M426 337h7v8h-7zM430 323l1 1v10l-1 1M431 323h-5l-1 1M431 334h1M431 333h1M431 332h1M432 322v15M433 337h.1M433 338h.1M433 337v1M426 344v1"/>
<path d="M426 344h.1M433 345h.1M433 344h.1M433 344v1"/>
</g>
<g fill="none" stroke="#808080" stroke-width=".47">
<path d="M340 272h.1M340 271h.1M340 264h.1M340 265h.1M347 271h.1M347 272h.1M347 264h.1M347 265h.1M340 303h.1M340 304h.1M340 310h.1M340 309h.1"/>
<path d="M347 309h.1M347 310h.1M347 303h.1M347 304h.1M426 303h.1M426 304h.1M426 311h.1M426 310h.1M433 304h.1M433 303h.1M433 311h.1M433 310h.1"/>
<path d="M426 337h.1M426 338h.1M433 338h.1M433 337h.1M426 345h.1M426 344h.1M433 345h.1M433 344h.1"/>
</g>
<!-- layer: WALL -->
<g fill="#808080" stroke="#808080" stroke-width=".47">
<circle cx="441" cy="120" r=".1"/>
<circle cx="122" cy="248" r=".1"/>
<circle cx="122" cy="244" r=".1"/>
<circle cx="222" cy="248" r=".1"/>
</g>
<!-- layer: D.F -->
<path d="M606 181h5v76h-5z" fill="none" stroke="#f0f" stroke-width=".47"/>
<!-- layer: Chajja -->
<g fill="none" stroke="#000" stroke-width=".47">
<path d="M57 77v-5h2v5M90 77v-5h2v5M122 68h5M129 68h5M137 68h5M144 68h5M152 68h5M159 68h5M167 68h5M175 68h5M182 68h5M190 68h5"/>
<path d="M197 68h5M205 68h4M222 68h3M228 68h5M235 68h6M243 68h5M251 68h5M258 68h5M266 68h5M273 68h5M281 68h5M288 68h6"/>
<path d="M296 68h5M304 68h5M311 68h5M319 68h3M335 68h4M341 68h5M349 68h5M356 68h5M364 68h5M371 68h6M379 68h5M387 68h5"/>
<path d="M394 68h5M402 68h5M409 68h5M417 68h5M425 68h3M441 68h5M448 68h6M456 68h5M464 68h5M471 68h5M479 68h5M486 68h5"/>
<path d="M37 370h4M44 370h5M51 370h5M59 370h5M67 370h5M74 370h5M82 370h5M89 370h5M97 370h5M104 370h6M112 370h5M120 370h5"/>
<path d="M127 370h5M135 370h5M142 370h5M150 370h5M158 370h5M165 370h5M173 370h5M180 370h5M188 370h5M195 370h5M203 370h5M211 370h5"/>
<path d="M218 370h5M226 370h5M233 370h5M241 370h5M248 370h5M256 370h5M264 370h5M271 370h5M279 370h5M286 370h5M294 370h5M301 370h6"/>
<path d="M309 370h5M317 370h5M324 370h5M332 370h5M339 370h5M347 370h5M355 370h5M362 370h5M370 370h5M377 370h5M385 370h5M392 370h5"/>
<path d="M400 370h5M408 370h5M415 370h4M433 365h-6v2M606 376h5v2h-5M606 408h5v3h-5"/>
</g>
<!-- layer: D.F -->
<path d="M512 74h30M555 74h30M628 141v30M628 199v31M628 258v30M500 369h38v10h-38zM500 369l38 10M538 369l-38 10" fill="none" stroke="#808080" stroke-width=".47"/>
<!-- layer: Window -->
<g fill="none" stroke="#7f9fff" stroke-width=".47">
<path d="M59 78h31v1h-31zM59 77h31v3h-31zM342 77h30v3h-30zM342 78h30v1h-30zM383 77h10v3h-10zM383 78h10v1h-10zM451 78h30v1h-30zM451 77h30v3h-30zM437 144h4v10h-4zM438 144h2v10h-2zM437 167h4v10h-4zM438 167h2v10h-2z"/>
<path d="M351 192h10v2h-10zM351 193h1M351 192h1M352 193h1M352 192h1M353 193h1M353 192h1M355 193h1M355 192h1M356 193h1M356 192h1M357 193h1"/>
<path d="M357 192h1M359 193h.1M359 192h.1M360 193h1M360 192h1M33 204h4v30h-4zM35 204h1v30h-1zM338 357h10v4h-10zM338 358h10v2h-10zM379 357h30v4h-30zM379 358h30v2h-30zM602 378h4v30h-4z"/>
<path d="M603 378h1v30h-1z"/>
</g>
<!-- layer: Staircase -->
<path d="M55 162v5h-1zM93 163l1 5h-1z" fill="#000" stroke="#000" stroke-width=".47"/>
<g fill="none" stroke="#000" stroke-width=".47">
<path d="M37 119h34M37 114h34M76 119h34M76 114h34M37 139h34M37 134h34M37 129h34M37 124h34M76 139h34M76 134h34M76 129h34M76 124h34"/>
<path d="M37 160h34M37 155h34M37 150h34M37 144h34M76 160h34M76 155h34M76 150h34M76 144h34M37 170h34M37 165h34M55 167v9M76 170h34"/>
<path d="M76 165h34M93 168v9"/>
</g>
<!-- layer: Chajja -->
<path d="M59 72h31M611 378v30" fill="none" stroke="#808080" stroke-width=".47"/>
<!-- layer: walls -->
<path d="M33 204h4M33 234h4" fill="none" stroke="#000" stroke-width=".47"/>
<!-- layer: Railing -->
<path d="M69 112h9v60h-9zM70 113h7v58h-7z" fill="none" stroke="#ff9f7f" stroke-width=".47"/>
<!-- layer: BLOCK HACTH -->
<path d="M71 114h5v56h-5z" fill="none" stroke="#000" stroke-width=".47"/>
<!-- layer: COL -->
<g fill="none" stroke="#00f" stroke-width=".47">
<path d="M24 68h13v12h-13zM110 68h12v12h-12zM209 68h13v12h-13zM322 68h13v12h-13zM428 68h13v12h-13zM491 68h13v12h-13zM24 181h13v13h-13zM110 181h12v13h-12zM209 181h13v13h-13zM322 181h13v13h-13zM428 181h13v13h-13zM491 181h13v13h-13z"/>
<path d="M24 244h13v13h-13zM110 244h12v13h-12zM209 244h13v13h-13zM322 244h13v13h-13zM428 244h13v13h-13zM24 357h13v13h-13zM110 357h12v13h-12zM209 357h13v13h-13zM322 357h13v13h-13zM428 348h13v13h-13zM433 365h8v7h-8zM491 365h9v9h-9z"/>
<path d="M597 365h9v9h-9zM491 415h11v10h-11z"/>
</g>
<!-- layer: TITLE -->
<g fill="none" stroke="#000" stroke-width=".47">
<path d="M5 13h830v568h-830zM36 9h1v2M70 7v6M106 9h1l-1 2h1M140 7v6M176 9h1l-1 1a.7 .7 0 0 1 1 0 .7 .7 0 0 1-1 1M210 7v6M247 10h-1l1-1v2M280 7v6M317 9h-1v1a.8 .8 0 0 1 1 0 .8 .8 0 0 1 0 1 .8 .8 0 0 1-1 0M350 7v6M387 9a1 1 0 0 0-1 1 1 1 0 0 0 1 1 .7 .7 0 0 0 0-1 .7 .7 0 0 0-1 0"/>
<path d="M420 7v6M456 9h1l-1 2M490 7v6M526 9v1a.9 .9 0 0 1 1 0 .9 .9 0 0 1 0 1h-1v-1l1-1zM560 7v6M597 10a.7 .7 0 0 1-1 0 .7 .7 0 0 1 0-1 .7 .7 0 0 1 1 0v2h-1M630 7v6M669 13v568M700 7v6M770 7v6M2 45v-3l1 3M2 44h1"/>
<path d="M837 45l1-3v3M837 44h1M0 80h5M835 80h5M2 116l1-1h-1v2h1v-1M837 116l1-1h-1v2h1v-1M0 152h5M835 152h5M3 188a.8 .8 0 0 0-1-1 .8 .8 0 0 0 0 1 .8 .8 0 0 0 0 1 .8 .8 0 0 0 1 0M838 188a.8 .8 0 0 0-1-1 .8 .8 0 0 0 0 1 .8 .8 0 0 0 0 1 .8 .8 0 0 0 1 0M0 224h5M835 224h5"/>
<path d="M2 259a1.2 1.2 0 0 1 1 2 1.2 1.2 0 0 1-1 1zM837 259h1a1.2 1.2 0 0 1 0 2 1.2 1.2 0 0 1 0 1h-1zM0 297h5M669 297h166v11h-166zM835 297h5M2 333h1M3 332h-1v2h1M837 333h1M838 332h-1v2h1M0 369h5M835 369h5M670 383h165v12h-165z"/>
<path d="M2 405h1M3 404h-1v2M837 405h1M838 404h-1v2M669 430h166v11h-166zM0 441h5M835 441h5M3 477a.8 .8 0 0 0-1-1 .8 .8 0 0 0 0 1v1a.8 .8 0 0 0 0 1 .8 .8 0 0 0 1-1M838 477a.8 .8 0 0 0-1-1 .8 .8 0 0 0 0 1v1a.8 .8 0 0 0 1 1 .8 .8 0 0 0 0-1M0 514h5M835 514h5M669 523h166v11h-166z"/>
<path d="M2 550h1M2 549v2M3 549v2M837 549v2M837 550h1M838 549v2M36 583l1-1v2M70 581v5M106 583v-1l1 1-1 1h1M140 581v5M176 582h1l-1 1a.7 .7 0 0 1 1 1 .7 .7 0 0 1-1 1 .7 .7 0 0 1 0-1M210 581v5"/>
<path d="M247 584h-1l1-2v2M280 581v5M317 582h-1v1a.8 .8 0 0 1 1 0 .8 .8 0 0 1 0 1 .8 .8 0 0 1-1 0M350 581v5M387 583v-1a1 1 0 0 0-1 1 1 1 0 0 0 1 1 .7 .7 0 0 0 0-1 .7 .7 0 0 0-1 1M420 581v5M456 582h1l-1 2M490 581v5M526 582v1a.9 .9 0 0 1 1 0 .9 .9 0 0 1 0 1h-1v-1h1zM560 581v5M597 583a.7 .7 0 0 1-1 1 1 1 0 0 1 0-2 .7 .7 0 0 1 1 1v1h-1M630 581v5"/>
<path d="M700 581v5M770 581v5"/>
</g>
<g fill="#000" stroke="#000" stroke-width=".47">
<path d="M0 7l840 1zM0 7h840z"/>
<path d="M0 586v1zM0 586l841 1h-841zM0 586l841 1-1-1z"/>
<path d="M0 8v578zM0 7v579z"/>
<path d="M840 8v578l1 1zM840 8l1-1v580zM840 8l1-1z"/>
</g>
<!-- layer: 0 -->
<path d="M669 581h166" fill="none" stroke="#000" stroke-width=".47"/>
<!-- layer: WALL -->
<path d="M602 374v41h-100M606 374v45h-104" fill="none" stroke="#000" stroke-width=".47"/>
<!-- layer: P-Wall -->
<path d="M273 160v32M274 160v32M303 160v32M304 160v32" fill="none" stroke="#954a00" stroke-width=".47"/>
<!-- layer: walls -->
<path d="M281 244v20h2v-16M281 281h2v2h50v2h-52zM300 297h16v1h-8v26h-1v-26h-7zM326 297h7v1h-7zM281 324v-27h9v1h-7v26M565 405v10" fill="none" stroke="#989898" stroke-width=".47"/>
<text font-size="11.4" fill="#00f" x="795" y="113" transform="rotate(180 795 113)">N</text>
<text font-size="10" fill="#f0f" x="674" y="458">ASTA VARDHMAN CONSORTIUM</text>
<g font-size="9.4" fill="#f0f">
<text x="695" y="480">PLOT NO. 27, 8-2-334/27,</text>
<text x="693" y="491">AVENUE -7 , ROAD NO. 3,</text>
<text x="682" y="502">BANJARAHILLS, HYDERABAD.</text>
</g>
<g font-size="9.1" fill="#f0f">
<text x="678" y="366">MUSHEERABAD, SECUNDERABAD.</text>
<text x="710" y="380">TELANGANA STATE</text>
</g>
<g font-size="8.2" fill="#f0f">
<text x="724" y="411">PRELIMINARY</text>
<text x="697" y="421">ARCHITECTURAL DRAWING</text>
</g>
<g font-size="8.1" fill="#f0f">
<text x="689" y="323">IVF CENTER ON FIFTH FLOOR IN</text>
<text x="679" y="332">MOTHER &amp; CHILD HEALTH BUILDING</text>
<text x="747" y="342">OF</text>
<text x="708" y="352">GANDHI HOSPITAL AT</text>
<text x="696" y="549">TELANGANA STATE MEDICAL</text>
<text x="686" y="558">SERVICES AND INFRASTRUCTURE</text>
<text x="691" y="568">DEVELOPMENT CORPORATION.</text>
</g>
<g font-size="7.2">
<text x="756" y="95">W</text>
<text x="735" y="118">S</text>
<text x="758" y="141">E</text>
</g>
<g font-size="7.2" fill="#767676">
<text x="541" y="233" transform="rotate(-90 541 233)">(10 Beds)</text>
<text x="534" y="239" transform="rotate(-90 534 239)">STEP DOWN</text>
<text x="549" y="239" transform="rotate(-90 549 239)">16430 x 6330</text>
</g>
<text font-size="7.1" fill="#9f7fff" x="278" y="293">750 WIDE CORRIDOR</text>
<text font-size="5.9" fill="#767676" x="625" y="354" transform="rotate(-90 625 354)">225 mm EXP.JOINT</text>
<g font-size="5.8">
<text x="502" y="375">ELE DUCT</text>
<text x="512" y="412">ELE PANEL</text>
</g>
<g font-size="5.6">
<text x="53" y="176" transform="rotate(-90 53 176)">Up</text>
<text x="92" y="177" transform="rotate(-90 92 177)">Dn</text>
</g>
<g font-size="5.4" fill="#f0f">
<text x="673" y="304">PROJECT :</text>
<text x="674" y="390">TITLE :</text>
<text x="674" y="437">CONTRACTOR :</text>
</g>
<g font-size="5.3">
<text x="664" y="12">10</text>
<text x="734" y="12">11</text>
<text x="804" y="12">12</text>
<text x="664" y="586">10</text>
<text x="734" y="586">11</text>
<text x="804" y="586">12</text>
</g>
<text font-size="5.2" fill="#dda56e" x="127" y="191">SCRUB</text>
<g font-size="5.2">
<text x="272" y="219">SEMI-</text>
<text x="147" y="224">STERILE AREA</text>
<text x="260" y="225">STERILE AREA</text>
<text x="391" y="222">3 M WIDE CORRIDOR</text>
<text x="467" y="339" transform="rotate(-90 467 339)">3 M WIDE CORRIDOR</text>
</g>
<g font-size="5" fill="#9f7fff">
<text x="261" y="151">1200 WIDE CORRIDOR</text>
<text x="389" y="176" transform="rotate(-90 389 176)">1200 WIDE CORRIDOR</text>
<text x="235" y="195" transform="rotate(-90 235 195)">1200 WIDE CORRIDOR</text>
<text x="270" y="310" transform="rotate(-90 270 310)">1500 WIDE CORRIDOR</text>
</g>
<g font-size="5" fill="#767676">
<text x="559" y="353" transform="rotate(-90 559 353)">BED PAN</text>
<text x="564" y="350" transform="rotate(-90 564 350)">WASH</text>
<text x="583" y="353" transform="rotate(-90 583 353)">TOILET</text>
</g>
<g font-size="4.9" fill="#767676">
<text x="505" y="227" transform="rotate(-90 505 227)">NURSES</text>
<text x="511" y="227" transform="rotate(-90 511 227)">STATION</text>
</g>
<g font-size="4.7">
<text x="75" y="75" transform="rotate(-90 75 75)">W1</text>
<text x="357" y="75" transform="rotate(-90 357 75)">W1</text>
<text x="389" y="76" transform="rotate(-90 389 76)">V5</text>
<text x="467" y="75" transform="rotate(-90 467 75)">W1</text>
<text x="31" y="220" transform="rotate(-90 31 220)">W1</text>
<text x="465" y="247" transform="rotate(-90 465 247)">D2</text>
<text x="465" y="360" transform="rotate(-90 465 360)">D2</text>
<text x="346" y="367" transform="rotate(-90 346 367)">V5</text>
<text x="396" y="368" transform="rotate(-90 396 368)">W1</text>
<text x="425" y="376" transform="rotate(-90 425 376)">W4</text>
<text x="610" y="395" transform="rotate(-90 610 395)">W1</text>
</g>
<g font-size="4.7" fill="#767676">
<text x="529" y="73" transform="rotate(-90 529 73)">W1</text>
<text x="573" y="75" transform="rotate(-90 573 75)">W1</text>
<text x="611" y="104" transform="rotate(-90 611 104)">W1</text>
<text x="611" y="159" transform="rotate(-90 611 159)">W1</text>
<text x="623" y="160" transform="rotate(-90 623 160)">SG1</text>
<text x="611" y="220" transform="rotate(-90 611 220)">W1</text>
<text x="623" y="218" transform="rotate(-90 623 218)">SG1</text>
<text x="611" y="278" transform="rotate(-90 611 278)">W2</text>
<text x="622" y="277" transform="rotate(-90 622 277)">SG1</text>
<text x="604" y="299" transform="rotate(-90 604 299)">D6</text>
<text x="617" y="334" transform="rotate(-90 617 334)">FG1</text>
<text x="610" y="341" transform="rotate(-90 610 341)">V5</text>
</g>
<g font-size="4.7" fill="#9f7fff">
<text x="124" y="89">CRYO ROOM</text>
<text x="379" y="89">TOILET</text>
<text x="127" y="95">3000x1600</text>
<text x="174" y="94">TOILET</text>
<text x="212" y="96">SPERM</text>
<text x="258" y="95">BLOOD</text>
<text x="376" y="95">1203x1500</text>
<text x="171" y="99">2050x1600</text>
<text x="206" y="101">COLLECTION</text>
<text x="251" y="101">COLLECTION</text>
<text x="298" y="99">Auto Clave</text>
<text x="340" y="101">COUNSELING</text>
<text x="460" y="101">UPS</text>
<text x="213" y="107">ROOM</text>
<text x="265" y="106">&amp;</text>
<text x="301" y="104">ROOM</text>
<text x="346" y="107">ROOM-2</text>
<text x="458" y="107">ROOM</text>
<text x="209" y="113">2365x3300</text>
<text x="246" y="112">INJECTION ROOM</text>
<text x="297" y="110">2582x3300</text>
<text x="344" y="112">2452x3242</text>
<text x="402" y="110">ULTRA SOUND</text>
<text x="453" y="112">3000X3200</text>
<text x="255" y="118">2582x3300</text>
<text x="411" y="116">ROOM</text>
<text x="407" y="122">2180x4505</text>
<text x="184" y="129">PASS</text>
<text x="185" y="135">BOX</text>
<text x="139" y="143">ANDROLOGY</text>
<text x="150" y="148">LAB</text>
<text x="142" y="154">4085X4249</text>
<text x="187" y="158">MANIFOLD</text>
<text x="340" y="158">COUNSELING</text>
<text x="455" y="162">RECEPTION</text>
<text x="192" y="164">ROOM</text>
<text x="347" y="163">ROOM-1</text>
<text x="457" y="167">3000X3400</text>
<text x="188" y="169">2130x3185</text>
<text x="344" y="169">2452x3242</text>
<text x="409" y="171">RECORD</text>
<text x="412" y="177">ROOM</text>
<text x="407" y="183">2180X1980</text>
<text x="411" y="258">NURSE</text>
<text x="410" y="263">STATION</text>
<text x="302" y="265">STORE</text>
<text x="302" y="271">ROOM</text>
<text x="298" y="276">2180X1980</text>
<text x="209" y="292">MINOR - OT</text>
<text x="371" y="292">PRE/POST</text>
<text x="55" y="297">EMBRYOLOGY</text>
<text x="137" y="298">IVF - OT</text>
<text x="210" y="298">4200X6485</text>
<text x="370" y="298">OPERATIVE</text>
<text x="67" y="303">LAB</text>
<text x="134" y="304">4050X6485</text>
<text x="186" y="304">PASS</text>
<text x="376" y="303">WARD</text>
<text x="59" y="308">4300X6485</text>
<text x="187" y="310">BOX</text>
<text x="372" y="309">6815x6600</text>
<text x="92" y="313">PASS</text>
<text x="94" y="318">BOX</text>
<text x="277" y="342">Dr.TOILET</text>
<text x="276" y="347">3925X1855</text>
<text x="340" y="346">TOILET</text>
<text x="337" y="352">2000x1200</text>
<text x="448" y="379">MAIN ENTRANCE</text>
<text x="121" y="481">PLINTH AREA - 494.84 Sq.M. (5324 Sft.)</text>
</g>
<text font-size="4.4" fill="#f0f" x="671" y="531">CLIENT :</text>
<g font-size="4.1" fill="#767676">
<text x="569" y="350" transform="rotate(-90 569 350)">1800x1200</text>
<text x="587" y="354" transform="rotate(-90 587 354)">1800x1500</text>
</g>
<g font-size="3.8">
<text x="445" y="151" transform="rotate(-90 445 151)">V5</text>
<text x="445" y="173" transform="rotate(-90 445 173)">V5</text>
<text x="357" y="199" transform="rotate(-90 357 199)">V5</text>
</g>
<g font-size="3.8" fill="#767676">
<text x="495" y="292" transform="rotate(-90 495 292)">ALD3</text>
<text x="555" y="338" transform="rotate(-90 555 338)">D6</text>
<text x="578" y="338" transform="rotate(-90 578 338)">D6</text>
</g>
<g font-size="3.6">
<text x="121" y="231" transform="rotate(-90 121 231)">EMERGENCY</text>
<text x="126" y="230" transform="rotate(-89 126 230)">EXIT DOOR</text>
</g>
<g font-size="3.5" fill="#9f7fff">
<text x="249" y="174">P.CHANGE</text>
<text x="280" y="170">F.STAFF</text>
<text x="309" y="172">M.STAFF</text>
<text x="253" y="178">ROOM</text>
<text x="280" y="174">CHANGE</text>
<text x="282" y="179">ROOM</text>
<text x="309" y="176">CHANGE</text>
<text x="249" y="182">1735X1870</text>
<text x="278" y="183">1735X1870</text>
<text x="307" y="185">1735X1870</text>
<text x="311" y="180">ROOM</text>
<text x="286" y="307">Dr.CHANGE</text>
<text x="289" y="312">ROOM-1</text>
<text x="310" y="307">Dr.CHANGE</text>
<text x="313" y="311">ROOM-2</text>
<text x="287" y="316">2610X2200</text>
<text x="311" y="315">2610X2200</text>
</g>
</svg>
